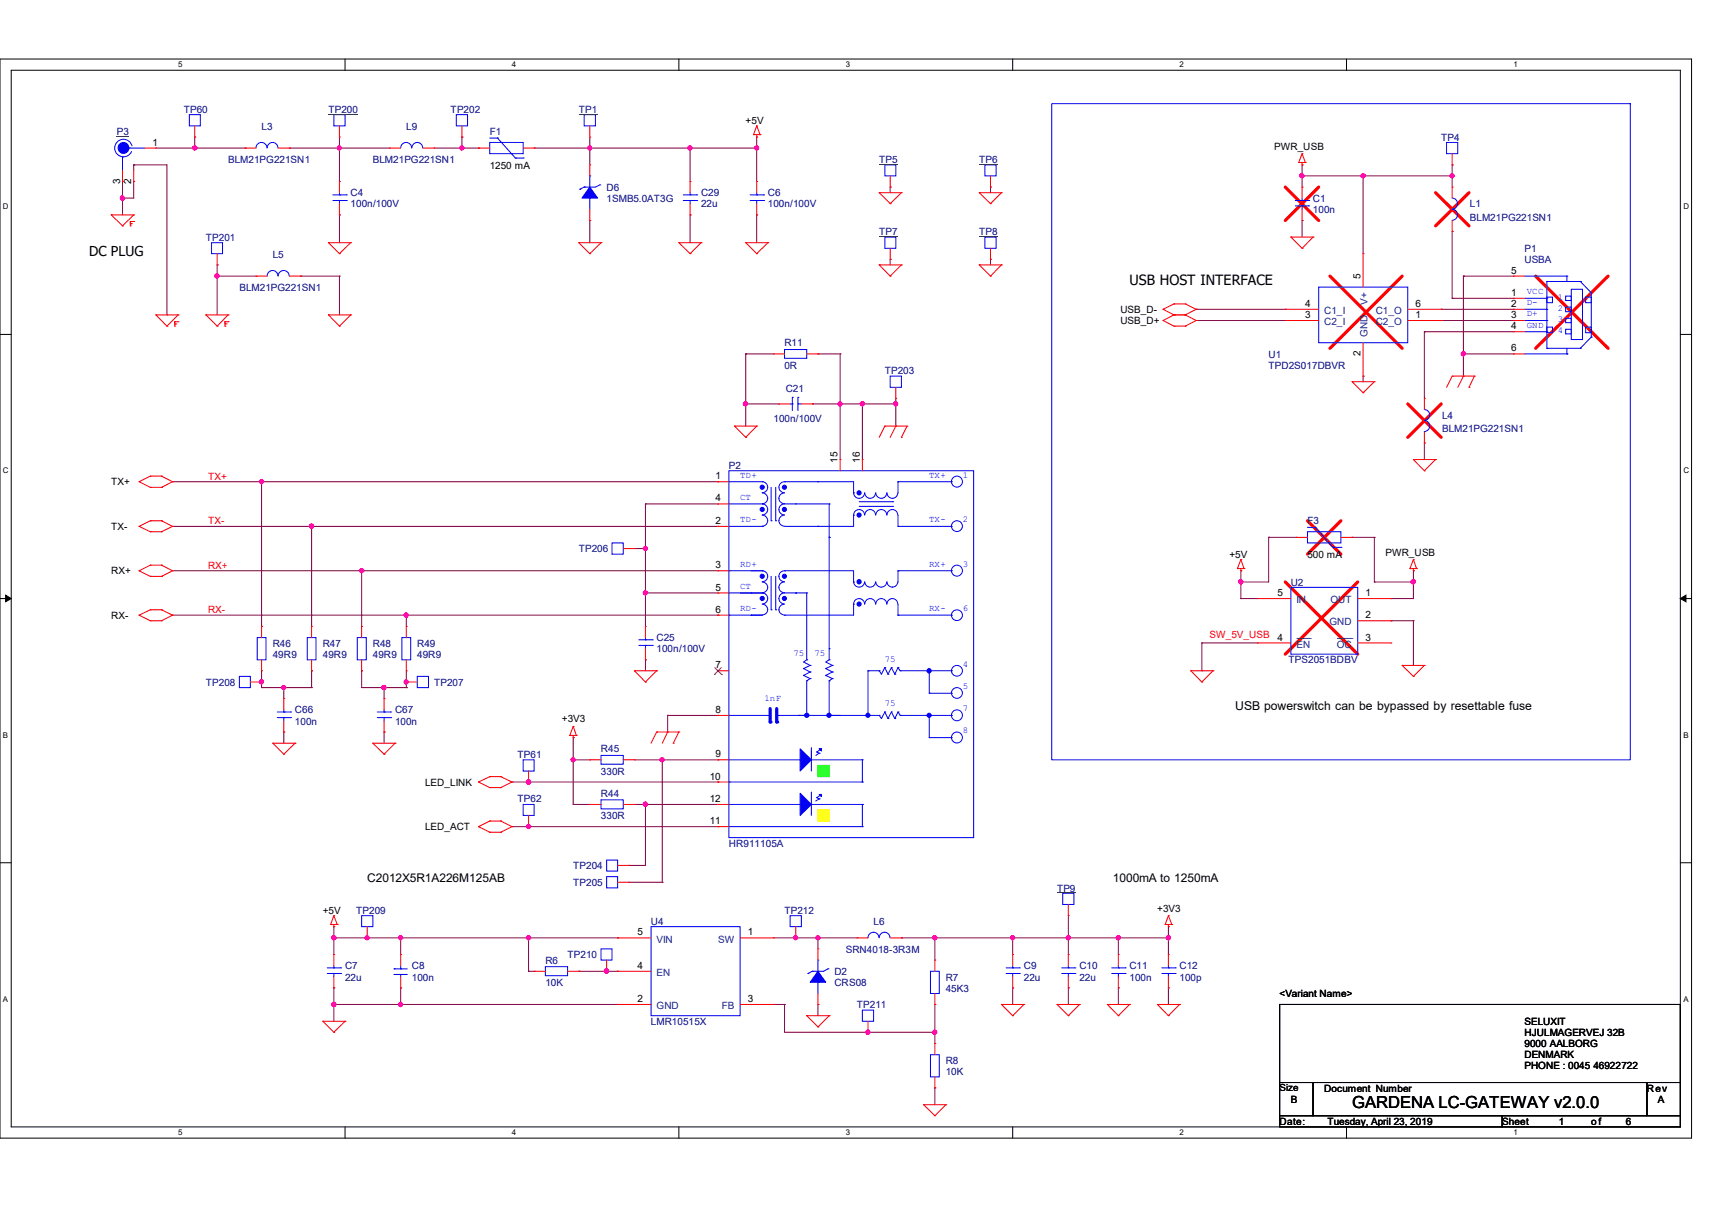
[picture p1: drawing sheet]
<svg xmlns="http://www.w3.org/2000/svg" width="297mm" height="210mm" viewBox="0 0 297 210" stroke-linecap="round" stroke-linejoin="round" font-family="sans-serif">
<path d="M0 10.2h293.5v187.3h-293.5zM1.9 12.2h289.6v183.4h-289.6z" fill="none" stroke="#000" stroke-width=".17"/>
<g fill="#fff">
<path d="M30.9 10.5h.8v1.5h-.8z"/>
<path d="M30.9 195.8h.8v1.5h-.8z"/>
</g>
<path d="M59.9 10.2v2M59.9 195.6v1.9" fill="none" stroke="#000" stroke-width=".17"/>
<g fill="#fff">
<path d="M88.8 10.5h.8v1.5h-.8z"/>
<path d="M88.8 195.8h.8v1.5h-.8z"/>
</g>
<path d="M117.8 10.2v2M117.8 195.6v1.9" fill="none" stroke="#000" stroke-width=".17"/>
<g fill="#fff">
<path d="M146.7 10.5h.8v1.5h-.8z"/>
<path d="M146.7 195.8h.8v1.5h-.8z"/>
</g>
<path d="M175.7 10.2v2M175.7 195.6v1.9" fill="none" stroke="#000" stroke-width=".17"/>
<g fill="#fff">
<path d="M204.6 10.5h.8v1.5h-.8z"/>
<path d="M204.6 195.8h.8v1.5h-.8z"/>
</g>
<path d="M233.6 10.2v2M233.6 195.6v1.9" fill="none" stroke="#000" stroke-width=".17"/>
<g fill="#fff">
<path d="M262.6 10.5h.7v1.5h-.7z"/>
<path d="M262.6 195.8h.7v1.5h-.7z"/>
<path d="M.5 35.1h1v1.5h-1z"/>
<path d="M292 35.1h1v1.5h-1z"/>
<path d="M.5 80.9h1v1.6h-1z"/>
<path d="M292 80.9h1v1.6h-1z"/>
</g>
<path d="M0 58h1.9M291.5 58h2" fill="none" stroke="#000" stroke-width=".17"/>
<g fill="#fff">
<path d="M.5 126.8h.9v1.5h-.9z"/>
<path d="M292 126.8h.9v1.5h-.9z"/>
</g>
<path d="M0 103.9h1.9M291.5 103.9h2" fill="none" stroke="#000" stroke-width=".17"/>
<path d="M1 103.3l.9 .6-.9 .5zM291.5 103.9l1-.6v1.1z" fill="#000" stroke="#000" stroke-width=".17"/>
<g fill="#fff">
<path d="M.5 172.6h.9v1.6h-.9z"/>
<path d="M292 172.6h.9v1.6h-.9z"/>
</g>
<path d="M0 149.7h1.9M291.5 149.7h2M222 174.3h69.5v13.6h-69.5zM222 187.9h5.8v5.7h-5.8zM222 193.6h38.6v2h-38.6zM227.8 187.9h57.9v5.7h-57.9zM260.6 193.6h30.9v2h-30.9zM285.7 187.9h5.8v5.7h-5.8z" fill="none" stroke="#000" stroke-width=".17"/>
<path d="M141.9 140.5h1.9v2h-1.9z" fill-rule="evenodd" fill="#ff0" stroke="#ff0" stroke-width=".17"/>
<path d="M141.9 132.8h1.9v2h-1.9z" fill-rule="evenodd" fill="#0f0" stroke="#0f0" stroke-width=".17"/>
<path d="M182.5 18h100.3v113.9h-100.3z" fill="none" stroke="#00f" stroke-width=".17" stroke-dasharray="5681883.7"/>
<g fill="none" stroke="#f00" stroke-width=".55">
<path d="M223 32.5l5.8 5.8M228.8 32.5l-5.8 5.8M249 33.4l5.8 5.8M254.8 33.4l-5.8 5.8M230.7 47.9l12.5 12.6M243.2 47.9l-12.5 12.6M266.4 47.9l12.6 12.6M279 47.9l-12.6 12.6M244.2 70.1l5.8 5.8M250 70.1l-5.8 5.8M226.8 90.4l5.8 5.8M232.6 90.4l-5.8 5.8"/>
<path d="M223 101l12.5 12.5M235.5 101l-12.5 12.5"/>
</g>
<g fill="none" stroke="#800040" stroke-width=".17">
<path d="M21.3 34.4h.1M21.3 31.5h.1M21.3 31.5v5.8M23.2 28.6h.1M23.2 31.5h.1M23.2 28.6h5.8v26.1M23.2 28.6v.9M23.2 31.5v2.9h-1.9M27.1 25.7h15.4M33.8 25.7h.1M33.8 23.8h.1M33.8 23.8v1.9"/>
<path d="M42.5 25.7h.1M50.2 25.7h.1M50.2 25.7h17.4M58.9 37.3h.1M58.9 25.7h.1M58.9 23.8v7.7M58.9 37.3v4.8M75.3 25.7h7.7M80.1 25.7h.1M80.1 23.8h.1M80.1 23.8v1.9M83 25.7h.1"/>
<path d="M92.7 25.7h.1M92.7 25.7h38.6M102.3 25.7h.1M102.3 38.3h.1M102.3 23.8v4.8M102.3 38.3v3.8M119.7 37.3h.1M119.7 25.7h.1M119.7 25.7v5.8M119.7 37.3v4.8M131.3 23.8h.1M131.3 37.3h.1"/>
<path d="M131.3 25.7h.1M131.3 23.8v7.7M131.3 37.3v4.8M154.4 32.5h.1M154.4 32.5v.9M171.8 32.5h.1M171.8 32.5v.9M225.9 30.5h.1M225.9 38.3h.1M225.9 28.6h.1M225.9 30.5h26M225.9 28.6v3.9"/>
<path d="M225.9 38.3v2.8M236.5 30.5h.1M236.5 30.5v13.5M251.9 28.6h.1M251.9 30.5h.1M251.9 28.6v3.9M29 54.7h.1M37.7 47.9h.1M37.7 46h.1M37.7 47.9h6.7M37.7 46v8.7M52.2 47.9h.1"/>
<path d="M52.2 47.9h6.7M58.9 47.9h.1M58.9 47.9v6.8M154.4 45h.1M154.4 45v1M171.8 45h.1M171.8 45v1M207.5 53.7h.1M207.5 55.6h.1M207.5 53.7h15.5M207.5 55.6h15.5M247.1 57.6h.1"/>
<path d="M247.1 57.6h15.5M247.1 57.6v11.5M250 53.7h.1M250 55.6h.1M250 53.7h12.6M250 55.6h12.6M251.9 40.2h.1M251.9 51.8h.1M251.9 40.2v11.6M251.9 51.8h10.7M253.9 47.9h.1M253.9 47.9h8.7"/>
<path d="M253.9 47.9v17.4M129.4 70.1h.1M129.4 61.4h.1M129.4 61.4h4.8M129.4 70.1h5.7M129.4 61.4v12.6M140.9 70.1h.1M140.9 70.1h14.5M141.9 61.4h.1M141.9 61.4h3.9M145.8 61.4h.1M145.8 70.1h.1"/>
<path d="M145.8 61.4v18.4M149.6 70.1h.1M149.6 70.1v9.7M155.4 70.1h.1M155.4 69.1v4.9M236.5 65.3h.1M236.5 65.3v1M247.1 76.9h.1M247.1 76.9v2.9M253.9 61.4h.1M253.9 61.4h8.7M29.9 99.1h94.6"/>
<path d="M29.9 91.4h94.6M29.9 83.6h94.6M45.4 83.6h.1M45.4 83.6v25.1M54.1 91.4h.1M54.1 91.4v17.3M62.7 99.1h.1M62.7 99.1v9.6M110.1 95.2h1.9M112 87.5h.1M112 95.2h.1M112 87.5h12.5"/>
<path d="M112 87.5v21.2M124.5 83.6h.1M124.5 91.4h.1M124.5 99.1h.1M215.3 99.1h.1M215.3 99.1v4.8M220.1 93.3h.1M220.1 93.3v7.7h-4.8M220.1 93.3h4.8M234.6 93.3h.1M234.6 93.3h3.8M238.4 93.3h.1"/>
<path d="M238.4 93.3v7.7M245.2 99.1h.1M245.2 99.1v4.8h-3.9M29.9 106.8h94.6M45.4 118.4h.1M45.4 108.7h.1M45.4 119.3h.1M45.4 116.4v2.9M45.4 119.3h8.7M49.2 119.3h.1M49.2 119.3v1.9M54.1 116.4h.1"/>
<path d="M54.1 119.3h.1M54.1 116.4v2.9M62.7 116.4h.1M62.7 116.4v2.9h7.8M66.6 119.3h.1M66.6 119.3v1.9M70.5 106.8h.1M70.5 118.4h.1M70.5 119.3h.1M70.5 106.8v1.9M70.5 116.4v2.9M112 114.5h.1"/>
<path d="M112 102.9h.1M112 114.5v1.9M112 102.9h12.5M124.5 106.8h.1M208.5 116.4h.1M208.5 111.6h.1M208.5 111.6v4.8M208.5 111.6h9.6M215.3 101h.1M215.3 103.9h.1M215.3 103.9h2.8M238.4 101h.1"/>
<path d="M238.4 101h6.8M241.3 107.7h.1M241.3 103.9h.1M241.3 107.7h3.9M245.2 107.7h.1M245.2 101h.1M245.2 107.7v7.8M49.2 127h.1M49.2 127v2M66.6 127h.1M66.6 127v2M88.8 135.7h35.7"/>
<path d="M91.7 135.7h.1M99.4 128h.1M99.4 139.6h.1M99.4 131.9h.1M99.4 128v11.6M99.4 139.6h2.9M99.4 131.9h2.9M110.1 139.6h14.4M110.1 131.9h14.4M112 139.6h.1M112 139.6v10.6h-2.9M114.9 131.9h.1"/>
<path d="M114.9 131.9v21.2M115.8 124.2h.1M115.8 124.2h8.7M115.8 124.2v2.8M124.5 135.7h.1M124.5 131.9h.1M88.8 143.5h35.7M91.7 143.5h.1M109.1 150.2h.1M109.1 153.1h5.8M114.9 153.1h.1M124.5 143.5h.1"/>
<path d="M185.3 158.9v6.8M57.9 174.3h.1M57.9 171.4h.1M57.9 162.8h.1M57.9 160.8h.1M57.9 174.3h49.2M57.9 160.8v4.9M57.9 171.4v5.8M57.9 162.8h49.2M63.7 162.8h.1M69.5 174.3h.1M69.5 162.8h.1"/>
<path d="M69.5 171.4h.1M69.5 162.8v2.9M69.5 171.4v2.9M91.7 168.6h.1M91.7 162.8h.1M91.7 168.6h1M91.7 162.8v5.8M100.4 168.6h.1M100.4 168.6h6.7M107.1 162.8h.1M107.1 168.6h.1M134.2 174.3h.1"/>
<path d="M134.2 174.3h1.9M134.2 162.8h14.5M136.1 174.3h.1M136.1 174.3v4.9h26.1M138 162.8h.1M141.9 162.8h.1M141.9 174.3h.1M141.9 162.8v1.9M141.9 174.3v2M150.6 179.2h.1M156.4 162.8h.1M156.4 162.8h46.3"/>
<path d="M162.2 162.8h.1M162.2 179.2h.1M162.2 174.3h.1M162.2 162.8v3.8M162.2 174.3v6.8M175.7 162.8h.1M175.7 171.4h.1M175.7 162.8v2.9M175.7 171.4v2.9M185.3 162.8h.1M185.3 171.4h.1M185.3 171.4v2.9"/>
<path d="M194 162.8h.1M194 171.4h.1M194 162.8v2.9M194 171.4v2.9M202.7 162.8h.1M202.7 171.4h.1M202.7 160.8h.1M202.7 160.8v4.9M202.7 171.4v2.9M162.2 188.8h.1M162.2 188.8v2.9"/>
</g>
<g fill="#f0f" stroke="#f0f" stroke-width=".17">
<circle cx="251.9" cy="30.5" r=".36"/>
<circle cx="253.9" cy="61.4" r=".36"/>
<circle cx="225.9" cy="30.5" r=".37"/>
<circle cx="245.2" cy="101" r=".38"/>
<circle cx="69.5" cy="174.3" r=".37"/>
<circle cx="57.9" cy="174.3" r=".38"/>
<circle cx="57.9" cy="162.8" r=".37"/>
<circle cx="63.7" cy="162.8" r=".36"/>
<circle cx="91.7" cy="162.8" r=".37"/>
<circle cx="69.5" cy="162.8" r=".36"/>
<circle cx="185.3" cy="162.8" r=".36"/>
<circle cx="175.7" cy="162.8" r=".36"/>
<circle cx="141.9" cy="162.8" r=".36"/>
<circle cx="150.5" cy="179.2" r=".37"/>
<circle cx="162.1" cy="179.2" r=".37"/>
<circle cx="162.2" cy="162.8" r=".36"/>
<circle cx="202.7" cy="162.8" r=".37"/>
<circle cx="215.2" cy="101" r=".37"/>
<circle cx="194" cy="162.8" r=".36"/>
<circle cx="131.3" cy="25.7" r=".36"/>
<circle cx="119.7" cy="25.7" r=".37"/>
<circle cx="102.3" cy="25.7" r=".36"/>
<circle cx="112" cy="102.9" r=".36"/>
<circle cx="149.6" cy="70.1" r=".37"/>
<circle cx="145.7" cy="70.1" r=".36"/>
<circle cx="129.3" cy="70.1" r=".37"/>
<circle cx="99.4" cy="131.8" r=".36"/>
<circle cx="111.9" cy="139.6" r=".37"/>
<circle cx="236.5" cy="30.5" r=".37"/>
<circle cx="49.2" cy="119.3" r=".36"/>
<circle cx="45.4" cy="83.6" r=".36"/>
<circle cx="54" cy="91.3" r=".37"/>
<circle cx="62.7" cy="99" r=".37"/>
<circle cx="70.5" cy="106.8" r=".37"/>
<circle cx="66.6" cy="119.3" r=".37"/>
<circle cx="21.2" cy="34.4" r=".37"/>
<circle cx="33.8" cy="25.7" r=".37"/>
<circle cx="91.7" cy="135.7" r=".38"/>
<circle cx="91.7" cy="143.4" r=".37"/>
<circle cx="58.9" cy="25.7" r=".36"/>
<circle cx="37.6" cy="47.9" r=".38"/>
<circle cx="80.1" cy="25.7" r=".36"/>
<circle cx="155.4" cy="70.1" r=".36"/>
<circle cx="114.9" cy="131.8" r=".37"/>
<circle cx="112" cy="95.2" r=".36"/>
<circle cx="70.5" cy="118.3" r=".36"/>
<circle cx="45.4" cy="118.3" r=".36"/>
<circle cx="105.2" cy="168.5" r=".38"/>
<circle cx="138" cy="162.8" r=".36"/>
</g>
<g fill="none" stroke="#f00" stroke-width=".17">
<path d="M19.3 37.3h.1M19.3 37.3h3.9M19.3 37.3l2 1.9M21.3 39.2h.1M22.6 38.4h.1M22.6 39.2h.1M22.6 38.8h.1M22.6 38.4h.6M22.6 38.4v.8M22.6 38.8h.4M23.2 37.3h.1M23.2 38.4h.1"/>
<path d="M23.2 37.3l-1.9 1.9M33.8 23.8h.1M33.8 21.8v2M130.7 23.4h.1M130.7 23.4h1.2M131.3 23.8h.1M131.3 21.8h.1M131.3 23.4v.4M131.3 21.8l-.6 1.6M131.3 21.8l.6 1.6M131.9 23.4h.1M152.5 33.4h.1"/>
<path d="M152.5 33.4h3.9M152.5 33.4l1.9 1.9M154.4 35.3h.1M156.4 33.4h.1M156.4 33.4l-2 1.9M169.9 33.4h.1M169.9 33.4h3.8M169.9 33.4l1.9 1.9M171.8 35.3h.1M173.7 33.4h.1M173.7 33.4l-1.9 1.9M225.3 28.2h.1"/>
<path d="M225.3 28.2h1.1M225.9 28.6h.1M225.9 26.7h.1M225.9 32.5h.1M225.9 38.3h.1M225.9 28.2v.4M225.9 32.5v1.9M225.9 36.3v2M225.9 26.7l-.6 1.5M225.9 26.7l.5 1.5M226.4 28.2h.1M251.9 32.5h.1"/>
<path d="M251.9 32.5v1.9M251.9 38.3v1.9M27.1 54.7h.1M27.1 54.7h3.8M27.1 54.7l1.9 1.9M29 56.6h.1M30.3 55.8h.1M30.3 56.6h.1M30.3 56.2h.1M30.3 55.8h.6M30.3 55.8v.8M30.3 56.2h.4"/>
<path d="M30.9 54.7h.1M30.9 55.8h.1M30.9 54.7l-1.9 1.9M35.7 54.7h.1M35.7 54.7h3.9M35.7 54.7l2 1.9M37.7 56.6h.1M39 55.8h.1M39 56.6h.1M39 56.2h.1M39 55.8h.6M39 56.2h.4"/>
<path d="M39 55.8v.8M39.6 54.7h.1M39.6 55.8h.1M39.6 54.7l-1.9 1.9M57 42.1h.1M57 54.7h.1M57 54.7h3.8M57 42.1h3.8M57 42.1l1.9 1.9M57 54.7l1.9 1.9M58.9 44h.1M58.9 56.6h.1"/>
<path d="M60.8 42.1h.1M60.8 54.7h.1M60.8 42.1l-1.9 1.9M60.8 54.7l-1.9 1.9M100.4 42.1h.1M100.4 42.1h3.9M100.4 42.1l1.9 1.9M102.3 44h.1M104.3 42.1h.1M104.3 42.1l-2 1.9M117.8 42.1h.1M117.8 42.1h3.8"/>
<path d="M117.8 42.1l1.9 1.9M119.7 44h.1M121.6 42.1h.1M121.6 42.1l-1.9 1.9M129.4 42.1h.1M129.4 42.1h3.8M129.4 42.1l1.9 1.9M131.3 44h.1M133.2 42.1h.1M133.2 42.1l-1.9 1.9M152.5 46h.1M152.5 46h3.9"/>
<path d="M152.5 46l1.9 1.9M154.4 47.9h.1M156.4 46h.1M156.4 46l-2 1.9M169.9 46h.1M169.9 46h3.8M169.9 46l1.9 1.9M171.8 47.9h.1M173.7 46h.1M173.7 46l-1.9 1.9M201.8 53.7h.1M201.8 55.6h.1"/>
<path d="M201.8 53.7l1.9 1M201.8 55.6l1.9 1M203.7 52.7h.1M203.7 54.7h.1M203.7 56.6h.1M203.7 52.7l-1.9 1M203.7 52.7h1.9M203.7 54.7h1.9M203.7 54.7l-1.9 .9M203.7 56.6h1.9M205.6 52.7h.1M205.6 54.7h.1"/>
<path d="M205.6 56.6h.1M205.6 52.7l1.9 1M205.6 54.7l1.9 .9M207.5 53.7h.1M207.5 55.6h.1M207.5 53.7l-1.9 1M207.5 55.6l-1.9 1M223.9 41.1h.1M223.9 41.1h3.9M223.9 41.1l2 2M225.9 43.1h.1M227.8 41.1h.1"/>
<path d="M227.8 41.1l-1.9 2M251.9 40.2h.1M127.4 74h.1M127.4 74h3.9M127.4 74l2 1.9M129.4 75.9h.1M131.3 74h.1M131.3 74l-1.9 1.9M153.5 74h.1M153.5 74l-1 1.9M153.5 74h3.9M155.4 74h.1"/>
<path d="M155.4 74l-1 1.9M156.4 75.9h.1M157.4 74h.1M157.4 74l-1 1.9M234.6 66.3h.1M234.6 66.3h3.8M234.6 66.3l1.9 1.9M236.5 68.2h.1M238.4 66.3h.1M238.4 66.3l-1.9 1.9M245.2 79.8h.1M245.2 79.8h3.8"/>
<path d="M245.2 79.8l1.9 1.9M249 79.8h.1M249 79.8l-1.9 1.9M251.9 65.3h.1M251.9 65.3l-.9 1.9M251.9 65.3h3.9M253.9 65.3h.1M253.9 65.3l-1 1.9M254.8 67.2h.1M255.8 65.3h.1M255.8 65.3l-1 1.9M24.1 91.4h.1"/>
<path d="M24.1 83.6h.1M24.1 99.1h.1M24.1 91.4l2 .9M24.1 83.6l2 1M24.1 99.1l2 .9M26.1 90.4h.1M26.1 92.3h.1M26.1 82.6h.1M26.1 84.6h.1M26.1 98.1h.1M26.1 90.4l-2 1M26.1 90.4h1.9"/>
<path d="M26.1 92.3h1.9M26.1 82.6l-2 1M26.1 82.6h1.9M26.1 84.6h1.9M26.1 98.1l-2 1M26.1 98.1h1.9M28 90.4h.1M28 92.3h.1M28 82.6h.1M28 84.6h.1M28 98.1h.1M28 90.4l1.9 1"/>
<path d="M28 82.6l1.9 1M28 98.1l1.9 1M29.9 91.4h.1M29.9 83.6h.1M29.9 99.1h.1M29.9 91.4l-1.9 .9M29.9 83.6l-1.9 1M29.9 99.1l-1.9 .9M214.7 98.7h.1M214.7 98.7h1.1M215.3 99.1h.1M215.3 97.1h.1"/>
<path d="M215.3 98.7v.4M215.3 97.1l-.6 1.6M215.3 97.1l.5 1.6M215.8 98.7h.1M244.6 98.7h.1M244.6 98.7h1.1M245.2 99.1h.1M245.2 97.1h.1M245.2 98.7v.4M245.2 97.1l-.6 1.6M245.2 97.1l.5 1.6M245.7 98.7h.1"/>
<path d="M247.1 81.7h.1M24.1 106.8h.1M24.1 106.8l2 .9M26.1 105.8h.1M26.1 107.7h.1M26.1 100h.1M26.1 105.8l-2 1M26.1 105.8h1.9M26.1 107.7h1.9M26.1 100h1.9M28 105.8h.1M28 107.7h.1"/>
<path d="M28 100h.1M28 105.8l1.9 1M29.9 106.8h.1M29.9 106.8l-1.9 .9M45.4 116.4h.1M45.4 108.7h.1M45.4 108.7v2M45.4 114.5v1.9M110.1 116.4h.1M110.1 116.4h3.8M110.1 116.4l1.9 2M112 118.4h.1"/>
<path d="M113.9 116.4h.1M113.9 116.4l-1.9 2M206.6 116.4h.1M206.6 116.4h3.8M206.6 116.4l1.9 2M208.5 118.4h.1M210.4 116.4h.1M210.4 116.4l-1.9 2M243.2 115.5h.1M243.2 115.5h3.9M243.2 115.5l2 1.9M245.2 117.4h.1"/>
<path d="M247.1 115.5h.1M247.1 115.5l-1.9 1.9M47.3 129h.1M47.3 129h3.9M47.3 129l1.9 1.9M49.2 130.9h.1M51.2 129h.1M51.2 129l-2 1.9M64.7 129h.1M64.7 129h3.8M64.7 129l1.9 1.9M66.6 130.9h.1"/>
<path d="M68.5 129h.1M68.5 129l-1.9 1.9M83 135.7h.1M83 135.7l2 1M85 134.8h.1M85 136.7h.1M85 134.8l-2 .9M85 134.8h1.9M85 136.7h1.9M86.9 134.8h.1M86.9 136.7h.1M86.9 134.8l1.9 .9"/>
<path d="M88.8 135.7h.1M88.8 135.7l-1.9 1M91.7 135.7h.1M91.7 133.8v1.9M98.8 127.6h.1M98.8 127.6h1.2M99.4 128h.1M99.4 126.1h.1M99.4 127.6v.4M99.4 126.1l-.6 1.5M99.4 126.1l.6 1.5M100 127.6h.1"/>
<path d="M113.9 127h.1M113.9 127l-1 2M113.9 127h3.9M115.8 127h.1M115.8 127l-.9 2M116.8 129h.1M117.8 127h.1M117.8 127l-1 2M57.9 158.9h.1M57.9 158.9l-.5 1.5M57.9 158.9l.6 1.5M83 143.5h.1"/>
<path d="M83 143.5l2 .9M85 142.5h.1M85 144.4h.1M85 142.5l-2 1M85 142.5h1.9M85 144.4h1.9M86.9 142.5h.1M86.9 144.4h.1M86.9 142.5l1.9 1M88.8 143.5h.1M88.8 143.5l-1.9 .9M107.1 150.2h2"/>
<path d="M107.1 153.1h2M109.1 150.2h.1M109.1 153.1h.1M185.3 158.9h.1M185.3 157v1.9M202.7 158.9h.1M202.7 158.9l-.6 1.5M202.7 158.9l.6 1.5M56 177.2h.1M56 177.2h3.9M56 177.2l1.9 2M57.4 160.4h.1"/>
<path d="M57.4 160.4h1.1M57.9 179.2h.1M57.9 160.8h.1M57.9 160.4v.4M58.5 160.4h.1M59.9 177.2h.1M59.9 177.2l-2 2M140 176.3h.1M140 176.3h3.8M140 176.3l1.9 1.9M141.9 178.2h.1M143.8 176.3h.1"/>
<path d="M143.8 176.3l-1.9 1.9M173.7 174.3h.1M173.7 174.3h3.9M173.7 174.3l2 2M175.7 176.3h.1M177.6 174.3h.1M177.6 174.3l-1.9 2M183.4 174.3h.1M183.4 174.3h3.9M183.4 174.3l1.9 2M185.3 176.3h.1M185.3 165.7h.1"/>
<path d="M185.3 171.4h.1M185.3 165.7v1.9M185.3 169.5v1.9M187.3 174.3h.1M187.3 174.3l-2 2M192.1 174.3h.1M192.1 174.3h3.9M192.1 174.3l1.9 2M194 176.3h.1M196 174.3h.1M196 174.3l-2 2M200.8 174.3h.1"/>
<path d="M200.8 174.3h3.8M200.8 174.3l1.9 2M202.1 160.4h.1M202.1 160.4h1.2M202.7 160.8h.1M202.7 176.3h.1M202.7 160.4v.4M203.3 160.4h.1M204.6 174.3h.1M204.6 174.3l-1.9 2M160.2 191.7h.1M160.2 191.7h3.9"/>
<path d="M160.2 191.7l2 1.9M162.2 193.6h.1M162.2 188.8h.1M162.2 181.1h.1M162.2 181.1v1.9M162.2 186.9v1.9M164.1 191.7h.1M164.1 191.7l-1.9 1.9"/>
</g>
<g fill="none" stroke="#00f" stroke-width=".17">
<path d="M32.9 19.9h1.9v1.9h-1.9zM224.7 34.8h2.3M224.7 35.7h2.3M225.9 34.8h.1M225.9 35.7h.1M225.9 34.4v.4M225.9 35.7v.6M227 34.8h.1M227 35.7h.1M251.9 34.4a.95 .95 0 0 1 1 .9 .95 .95 0 0 1-1 1 .97 .97 0 0 1 1 1 .97 .97 0 0 1-1 .9M126.4 99.1h.1M126.4 83.6h5.8"/>
<path d="M126.4 87.5h5.8M126.4 91.4h5.8M126.4 99.1h5.8M132.2 83.6a.95 .95 0 0 1 1 1 .95 .95 0 0 1-1 .9M132.2 85.6a.93 .93 0 0 1 1 .9 .93 .93 0 0 1-1 .9M132.2 87.5a.95 .95 0 0 1 1 .9 .95 .95 0 0 1-1 1M132.2 89.4a.95 .95 0 0 1 1 1 .95 .95 0 0 1-1 .9M132.2 83.6h.1M132.2 87.5h.1M132.2 91.4h.1M133.8 90.4h.1M133.8 84.6v5.8"/>
<path d="M134.6 90.4h.1M134.6 84.6v5.8M136.1 83.6a.95 .95 0 0 0-1 1 .95 .95 0 0 0 1 .9M136.1 85.6a.93 .93 0 0 0-1 .9 .93 .93 0 0 0 1 .9M136.1 89.4a.95 .95 0 0 0-1 1 .95 .95 0 0 0 1 .9M136.1 83.6h.1M136.1 83.6h12v2M138 87.5h-1.9a.95 .95 0 0 0-1 .9 .95 .95 0 0 0 1 1M138 87.5h.1M141.9 91.4h.1M141.9 83.6h.1M148.1 85.5a.95 .95 0 0 0 .9 1 .95 .95 0 0 0 1-1"/>
<path d="M148.1 89.4a.95 .95 0 0 1 .9-1 .95 .95 0 0 1 1 1M148.1 85.6h.1M148.1 89.4h.1M148.1 89.4v2h-12M149.1 87.1h5.8M149.1 87.9h5.8M150 85.5a.93 .93 0 0 0 1 1 .93 .93 0 0 0 .9-1M150 89.4a.93 .93 0 0 1 1-1 .93 .93 0 0 1 .9 1M151.9 85.5a.95 .95 0 0 0 1 1 .95 .95 0 0 0 .9-1M151.9 89.4a.95 .95 0 0 1 1-1 .95 .95 0 0 1 .9 1M153.9 85.5a.93 .93 0 0 0 .9 1 .93 .93 0 0 0 .9-1M153.9 89.4a.93 .93 0 0 1 .9-1 .93 .93 0 0 1 .9 1"/>
<path d="M154.9 87.1h.1M154.9 87.9h.1M155.8 83.6h.1M155.8 91.4h.1M155.8 83.6h9.3M155.8 91.4h9.3M155.8 83.6v2M155.8 89.4v2M165.1 83.6h.1M165.1 91.4h.1M44.6 110.7h1.5v3.8h-1.5zM126.4 106.8h.1"/>
<path d="M126.4 106.8h5.8M139.4 116h.1M139.4 117.2h.1M139.4 117.2l1.1 .6M139.4 116l1.1 .6M140 114.5h.1M140 118.2h.1M140 114.5l-.6 .4 1.1 .6M140 118.2v6.1M140.5 115.5h.1M140.5 117.8h.1M140.5 116.6h.1"/>
<path d="M140.5 115.5l-1.1 .5M140.5 116.6l-1.1 .6M140.5 117.8l-.5 .4M143.3 116h.1M143.3 117.2h.1M143.3 117.2l1.1 .6M143.3 116l1.1 .6M143.8 114.5h.1M143.8 118.2h.1M143.8 114.5l-.5 .4 1.1 .6M143.8 118.2v6.1M144.4 115.5h.1"/>
<path d="M144.4 117.8h.1M144.4 116.6h.1M144.4 115.5l-1.1 .5M144.4 116.6l-1.1 .6M144.4 117.8l-.6 .4M150.6 116.4h.1M150.6 116.4h1.9M150.6 116.4v7.8M152.5 116.4h.1M153.5 115.9h.1M153.5 115.9l-.6 1.1-.4-.6M153.5 115.9l.6 1.1"/>
<path d="M154.1 117h.1M154.6 115.9h.1M154.6 115.9l-.5 1.1M154.6 115.9l.6 1.1M155.2 117h.1M155.8 115.9h.1M155.8 115.9l-.6 1.1M155.8 115.9l.4 .5M156.2 116.4h.1M156.2 116.4h8.9M161.2 116.4v3.9M165.1 116.4h.1"/>
<path d="M90.8 131.9h1.9v1.9h-1.9zM140 124.3h.1M143.8 124.2h.1M143.8 124.3h.1M143.8 124.2h8.7M150.6 124.2h.1M152.5 124.2h.1M153.5 123.6h.1M153.5 123.6l.6 1.1M153.5 123.6l-.6 1.1-.4-.5M154.1 124.7h.1M154.6 123.6h.1"/>
<path d="M154.6 123.6l-.5 1.1M154.6 123.6l.6 1.1M155.2 124.7h.1M155.8 123.6h.1M155.8 123.6l.4 .6M155.8 123.6l-.6 1.1M156.2 124.2h.1M156.2 124.2h8.9M161.2 120.3h.1M161.2 128h.1M161.2 120.3h3.9M161.2 128h3.9"/>
<path d="M161.2 124.2v3.8M165.1 120.3h.1M165.1 128h.1M165.1 124.2h.1M105.2 149.3h1.9v1.9h-1.9zM105.2 152.1h1.9v2h-1.9zM184.4 155h1.9v2h-1.9zM184.2 168h2.3M184.2 169h2.3M185.3 168h.1M185.3 169h.1M185.3 167.6v.4"/>
<path d="M185.3 169v.5M186.5 168h.1M186.5 169h.1M161.4 183h1.5v3.9h-1.5z"/>
<circle cx="166" cy="83.6" r=".95"/>
<circle cx="166" cy="99" r=".95"/>
<circle cx="166" cy="91.3" r=".94"/>
<circle cx="166" cy="106.8" r=".94"/>
<circle cx="166" cy="116.4" r=".94"/>
<circle cx="166" cy="128" r=".95"/>
<circle cx="166" cy="124.1" r=".95"/>
<circle cx="166" cy="120.3" r=".94"/>
</g>
<path d="M183.4 155h3.2" fill="none" stroke="#000080" stroke-width=".17"/>
<g fill="#00f" stroke="#00f" stroke-width=".17">
<circle cx="161.2" cy="116.4" r=".37"/>
<circle cx="161.2" cy="124.1" r=".36"/>
<circle cx="150.6" cy="124.1" r=".36"/>
<circle cx="149" cy="85.5" r=".36"/>
<circle cx="149" cy="89.4" r=".36"/>
<circle cx="136.1" cy="84.6" r=".36"/>
<circle cx="136.1" cy="88.4" r=".36"/>
<circle cx="132.2" cy="84.6" r=".36"/>
<circle cx="132.2" cy="88.4" r=".36"/>
</g>
<path d="M134.7 123v2.3" fill="none" stroke="#00f" stroke-width=".55"/>
<circle cx="134.7" cy="125.3" r=".28" fill="#00f"/>
<path d="M133.6 123v2.3" fill="none" stroke="#00f" stroke-width=".55"/>
<circle cx="133.6" cy="125.3" r=".28" fill="#00f"/>
<g fill="none" stroke="#00f" stroke-width=".17">
<path d="M57.9 19.9h2v1.9h-2zM79.2 19.9h1.9v1.9h-1.9zM101.3 19.9h2v1.9h-2zM21.3 27.3h.1M21.3 27.3v2.2M22.4 25.7h.1M22.4 25.7h2.7M22.9 25.3a1.52 1.52 0 0 0-2.3-.9 1.52 1.52 0 0 0-.2 2.5 1.52 1.52 0 0 0 2.4-.6M44.4 25.7a.95 .95 0 0 1 1-1 .95 .95 0 0 1 .9 1M46.4 25.7a.93 .93 0 0 1 .9-1 .93 .93 0 0 1 .9 1M57.7 33.8h2.4M57.7 34.8h2.4"/>
<path d="M58.9 33.8h.1M58.9 34.8h.1M58.9 33.4v.4M58.9 34.8v.5M60.1 33.8h.1M60.1 34.8h.1M69.5 25.7a.95 .95 0 0 1 1-1 .95 .95 0 0 1 .9 1M71.5 25.7a.93 .93 0 0 1 .9-1 .93 .93 0 0 1 .9 1M85 24.7h5.8v2h-5.8zM85 24h1.3M86.3 24h.1M86.3 24l3.1 3.4"/>
<path d="M89.4 27.4h.1M89.4 27.4h1.4M90.8 27.4h.1M100.6 32.9h.1M101.3 32.5h.1M101.3 32.5l-.7 .4M102.3 34.4h.1M102.3 30.5h.1M102.3 30.5v2M102.3 34.4v1.9M104.1 32.1h.1M104.1 32.1l-.8 .4h-2"/>
<path d="M118.5 33.8h2.4M118.5 34.8h2.4M119.7 33.8h.1M119.7 34.8h.1M119.7 33.4v.4M119.7 34.8v.5M120.9 33.8h.1M120.9 34.8h.1M130.1 33.8h2.4M130.1 34.8h2.4M131.3 33.8h.1M131.3 34.8h.1"/>
<path d="M131.3 33.4v.4M131.3 34.8v.5M132.5 33.8h.1M132.5 34.8h.1M153.5 28.6h1.9v1.9h-1.9zM170.9 28.6h1.9v1.9h-1.9zM251 24.7h1.9v2h-1.9zM36.7 42.1h1.9v1.9h-1.9zM46.4 47.9a.93 .93 0 0 1 .9-1 .93 .93 0 0 1 .9 1M48.3 47.9a.95 .95 0 0 1 .9-1 .95 .95 0 0 1 1 1M153.5 41.1h1.9v2h-1.9zM170.9 41.1h1.9v2h-1.9z"/>
<path d="M228.8 49.8h15.4v9.7h-15.4zM264.5 47.9h7.3M264.5 51.8h3.9M264.5 53.7h3.9M264.5 55.6h3.9M264.5 57.6h3.9M268.4 51.6h.9v.9h-.9zM268.4 56.8h.9v.9h-.9zM268.4 48.9h.1M268.4 51.8h.1M268.4 53.7h.1M268.4 55.6h.1"/>
<path d="M268.4 57.6h.1M268.4 48.9v11.6M268.4 48.9h5.8M271.6 53.3h1v.8h-1zM271.6 55.2h1v.8h-1zM271.6 51.4h1v.8h-1zM271.6 57.1h1v.9h-1zM271.8 47.9h.1M271.8 48.9h.1M271.8 47.9v1M272.6 50.2h1.9v8.7h-1.9zM274.2 48.9h.1"/>
<path d="M274.2 48.9l1.9 1.9v7.7M275.1 51.6h1v.9h-1zM275.1 56.8h1v.9h-1zM276.1 58.5h.1M276.1 58.5l-1.9 2M136.1 60.7h3.9v1.5h-3.9zM137.1 70.1h.4M137.5 70.1h.1M137.5 69h.1M137.5 69v2.2M138.4 70.1h.1M138.4 69h.1"/>
<path d="M138.4 70.1h.6M138.4 69v2.2M154.4 65.3h2v1.9h-2zM247.1 71.1a.93 .93 0 0 1 .9 .9 .93 .93 0 0 1-.9 .9M247.1 73a.95 .95 0 0 1 .9 .9 .95 .95 0 0 1-.9 1M264.5 61.4h7.3M268.4 60.5h.1M268.4 60.5h5.8M271.8 61.4h.1M271.8 60.5v.9M274.2 60.5h.1M106.2 94.2h1.9v2h-1.9z"/>
<path d="M126.4 81.7h42.5v63.7h-42.5zM130.3 99.1h1.9M132.2 99.1a.95 .95 0 0 1 1 .9 .95 .95 0 0 1-1 1M132.2 99.1h.1M136.1 99.1a.95 .95 0 0 0-1 .9 .95 .95 0 0 0 1 1M136.1 99.1h.1M136.1 99.1h12v1.9M138 87.5h5.8M143.8 93.3h.1M143.8 87.5h.1M143.8 87.5v27M155.8 99.1h.1"/>
<path d="M155.8 99.1h9.3M155.8 99.1v1.9M165.1 99.1h.1M226.8 92.3h5.8v1.9h-5.8zM226.8 91.5h1.4M228.2 91.5h.1M228.2 91.5l3.1 3.5M231.3 95h.1M231.3 95h1.3M232.6 95h.1M41.5 117.4h1.9v1.9h-1.9zM53.3 110.7h1.5v3.8h-1.5z"/>
<path d="M62 110.7h1.5v3.8h-1.5zM69.7 110.7h1.5v3.8h-1.5zM72.4 117.4h1.9v1.9h-1.9zM110.8 111h2.4M110.8 112h2.4M112 111h.1M112 112h.1M112 110.7v.3M112 112v.6M113.2 111h.1M113.2 112h.1M126.4 102.9h5.8"/>
<path d="M130.3 106.8h.1M130.3 102.9h.1M130.3 106.8h1.9M132.2 102.9a.95 .95 0 0 1 1 1 .95 .95 0 0 1-1 .9M132.2 101a.93 .93 0 0 1 1 .9 .93 .93 0 0 1-1 1M132.2 104.9a.93 .93 0 0 1 1 .9 .93 .93 0 0 1-1 .9M132.2 102.9h.1M133.8 105.8h.1M133.8 100v5.8M134.6 105.8h.1M134.6 100v5.8M136.1 101a.93 .93 0 0 0-1 .9 .93 .93 0 0 0 1 1"/>
<path d="M136.1 104.9a.93 .93 0 0 0-1 .9 .93 .93 0 0 0 1 .9M136.1 106.8h.1M138 102.9h.1M140 102.9h-3.9a.95 .95 0 0 0-1 1 .95 .95 0 0 0 1 .9M140 102.9h.1M140 102.9v11.6M143.8 112.6h.1M148.1 101a.95 .95 0 0 0 .9 .9 .95 .95 0 0 0 1-.9M148.1 101h.1M148.1 104.8a.95 .95 0 0 1 .9-.9 .95 .95 0 0 1 1 .9M148.1 104.9h.1M148.1 104.9v1.9h-12"/>
<path d="M150 101a.93 .93 0 0 0 1 .9 .93 .93 0 0 0 .9-.9M150 104.8a.93 .93 0 0 1 1-.9 .93 .93 0 0 1 .9 .9M151.9 101a.95 .95 0 0 0 1 .9 .95 .95 0 0 0 .9-.9M151.9 104.8a.95 .95 0 0 1 1-.9 .95 .95 0 0 1 .9 .9M153.9 101a.93 .93 0 0 0 .9 .9 .93 .93 0 0 0 .9-.9M153.9 104.8a.93 .93 0 0 1 .9-.9 .93 .93 0 0 1 .9 .9M155.8 106.8h.1M155.8 106.8h9.3M155.8 104.9v1.9M165.1 106.8h.1M223.9 101.9h11.6v11.6h-11.6zM48.1 123.6h2.3"/>
<path d="M48.1 124.5h2.3M49.2 123.6h.1M49.2 124.5h.1M49.2 123.2v.4M49.2 124.5v.6M50.4 123.6h.1M50.4 124.5h.1M65.4 123.6h2.4M65.4 124.5h2.4M66.6 123.6h.1M66.6 124.5h.1M66.6 123.2v.4"/>
<path d="M66.6 124.5v.6M67.8 123.6h.1M67.8 124.5h.1M90.8 139.6h1.9v1.9h-1.9zM104.3 138.8h3.8v1.6h-3.8zM104.3 131.1h3.8v1.5h-3.8zM126.4 124.2h.1M126.4 135.7h.1M126.4 124.2h7.2M126.4 131.9h23.2M126.4 135.7h23.2M126.4 139.6h23.2"/>
<path d="M135 124.2h.1M135 124.2h10.8M138.6 124.2h.1M140.8 130.3v1.6M140.8 137.5v4M140.8 129.8v4M141.7 130.5h.1M141.7 138.4h.1M141.7 130.5l.4 .2M141.7 138.4l.4 .2M142.1 130.7h.1M142.1 130h.4h-.2"/>
<path d="M142.1 138.6h.1M142.1 130.7l-.6 .4M142.1 138.6l-.6 .4M142.3 130.1h.1M142.3 138h.1M142.3 130.1l-.6 .4M142.3 138l-.6 .4M149.6 131.9h.1M149.6 135.7h.1M149.6 139.6h.1M149.6 131.9v3.8M149.6 139.6v3.9"/>
<path d="M62.7 158.9h2v1.9h-2zM126.4 143.5h23.2M137.1 158.9h1.9v1.9h-1.9zM149.6 143.5h.1M56.8 168h2.3M56.8 169h2.3M57.9 168h.1M57.9 169h.1M57.9 167.6v.4M57.9 169v.5M59.1 168h.1M59.1 169h.1"/>
<path d="M68.4 169.1h.1M68.4 168.1h.1M68.4 169.1h2.3M68.4 168.1h2.3M69.5 169.1h.1M69.5 168.1h.1M69.5 167.6v.5M69.5 169.1v.4M94.6 167.8h3.9v1.5h-3.9zM104.3 164.7h1.9v1.9h-1.9zM112.9 160.8h15.5v15.5h-15.5zM140.2 169h.1"/>
<path d="M140.9 168.6h.1M140.9 168.6l-.7 .4M141.9 170.5h.1M141.9 166.6h.1M141.9 166.6v2M141.9 170.5v1.9M143.6 168.1h.1M143.6 168.1l-.7 .5h-2M149.6 175.3h2v1.9h-2zM150.6 162.8a.95 .95 0 0 1 .9-1 .95 .95 0 0 1 1 1M152.5 162.8a.93 .93 0 0 1 1-1 .93 .93 0 0 1 .9 1M161.4 168.6h1.5v3.8h-1.5z"/>
<path d="M174.5 168h2.3M174.5 169h2.3M175.7 168h.1M175.7 169h.1M175.7 167.6v.4M175.7 169v.5M176.8 168h.1M176.8 169h.1M192.9 168h2.3M192.9 169h2.3M194 168h.1M194 169h.1"/>
<path d="M194 167.6v.4M194 169v.5M195.2 168h.1M195.2 169h.1M201.5 168h2.4M201.5 169h2.4M202.7 168h.1M202.7 169h.1M202.7 167.6v.4M202.7 169v.5M203.9 168h.1M203.9 169h.1"/>
</g>
<g fill="#00f" stroke="#00f" stroke-width=".17">
<path d="M138.8 130l2 1.9-2 1.9z" fill-rule="evenodd"/>
<path d="M142.1 130h.4v.3z" fill-rule="evenodd"/>
<path d="M138.8 137.7l2 1.9-2 1.9z" fill-rule="evenodd"/>
<path d="M142.1 137.9h.4v.4l-.4-.4 .4 .1z" fill-rule="evenodd"/>
<path d="M102.3 32.5l1.4 1.9h-2.7z" fill-rule="evenodd"/>
<path d="M141.9 168.6l1.4 1.9h-2.8z" fill-rule="evenodd"/>
<circle cx="132.2" cy="103.9" r=".36"/>
<circle cx="136.1" cy="103.9" r=".36"/>
<circle cx="136.1" cy="100" r=".36"/>
<circle cx="132.2" cy="100" r=".36"/>
<circle cx="140" cy="124.1" r=".37"/>
<circle cx="143.8" cy="124.1" r=".37"/>
<circle cx="149" cy="101" r=".37"/>
<circle cx="149" cy="104.8" r=".36"/>
<circle cx="21.4" cy="25.7" r=".94"/>
</g>
<g fill="none" stroke="#f00" stroke-width=".17">
<path d="M21.3 31.5h.1M21.3 29.5v2M23.2 31.5h.1M23.2 29.5v2M25.1 25.7h2M27.1 25.7h.1M42.5 25.7h.1M42.5 25.7h1.9M48.3 25.7h1.9M50.2 25.7h.1M58.9 23.8h.1M58.9 31.5h.1"/>
<path d="M58.9 37.3h.1M58.9 21.8v2M58.9 31.5v1.9M58.9 35.3v2M67.6 25.7h.1M67.6 25.7h1.9M73.4 25.7h1.9M75.3 25.7h.1M80.1 23.8h.1M80.1 21.8v2M83 25.7h.1M83 25.7h2"/>
<path d="M90.8 25.7h1.9M92.7 25.7h.1M102.3 38.3h.1M102.3 28.6h.1M102.3 23.8h.1M102.3 21.8v2M102.3 28.6v1.9M102.3 36.3v2M119.7 31.5h.1M119.7 37.3h.1M119.7 31.5v1.9M119.7 35.3v2"/>
<path d="M131.3 31.5h.1M131.3 37.3h.1M131.3 31.5v1.9M131.3 35.3v2M154.4 32.5h.1M154.4 30.5v2M171.8 32.5h.1M171.8 30.5v2M251.9 28.6h.1M251.9 26.7v1.9M37.7 46h.1M37.7 44v2"/>
<path d="M44.4 47.9h.1M44.4 47.9h2M50.2 47.9h2M52.2 47.9h.1M154.4 45h.1M154.4 43.1v1.9M171.8 45h.1M171.8 43.1v1.9M223 53.7h.1M223 55.6h.1M223 53.7h5.8M223 55.6h5.8"/>
<path d="M236.5 44h.1M236.5 44v5.8M236.5 59.5v5.8M244.2 53.7h5.8M244.2 55.6h5.8M250 53.7h.1M250 55.6h.1M262.6 47.9h.1M262.6 57.6h.1M262.6 55.6h.1M262.6 53.7h.1M262.6 51.8h.1"/>
<path d="M262.6 53.7h1.9M262.6 55.6h1.9M262.6 47.9h1.9M262.6 57.6h1.9M262.6 51.8h1.9M134.2 61.4h.1M134.2 61.4h1.9M135.1 70.1h.1M135.1 70.1h2M139 70.1h1.9M140 61.4h1.9M140.9 70.1h.1"/>
<path d="M141.9 61.4h.1M145.8 79.8h.1M145.8 79.8v1.9M149.6 79.8h.1M149.6 79.8v1.9M155.4 69.1h.1M155.4 67.2v1.9M236.5 65.3h.1M247.1 69.1h.1M247.1 76.9h.1M247.1 69.1v2M247.1 74.9v2"/>
<path d="M262.6 61.4h.1M262.6 61.4h1.9M108.1 95.2h2M110.1 95.2h.1M124.5 83.6h.1M124.5 91.4h.1M124.5 99.1h.1M124.5 87.5h.1M124.5 83.6h1.9M124.5 91.4h1.9M124.5 99.1h1.9M124.5 87.5h1.9"/>
<path d="M224.9 93.3h.1M224.9 93.3h1.9M232.6 93.3h2M234.6 93.3h.1M43.4 118.4h2M45.4 118.4h.1M54.1 116.4h.1M54.1 108.7h.1M54.1 108.7v2M54.1 114.5v1.9M62.7 116.4h.1M62.7 108.7h.1"/>
<path d="M62.7 108.7v2M62.7 114.5v1.9M70.5 118.4h.1M70.5 116.4h.1M70.5 108.7h.1M70.5 118.4h1.9M70.5 108.7v2M70.5 114.5v1.9M112 108.7h.1M112 114.5h.1M112 108.7v2M112 112.6v1.9"/>
<path d="M124.5 106.8h.1M124.5 102.9h.1M124.5 116.4h.1M124.5 106.8h1.9M124.5 102.9h1.9M124.5 116.4h1.9M218.1 103.9h.1M218.1 111.6h.1M218.1 103.9h5.8M218.1 111.6h5.8M235.5 107.7h5.8M235.5 103.9h5.8"/>
<path d="M235.5 111.6h5.8M241.3 107.7h.1M241.3 111.6h.1M241.3 103.9h.1M49.2 121.2h.1M49.2 127h.1M49.2 121.2v2M49.2 125.1v1.9M66.6 121.2h.1M66.6 127h.1M66.6 121.2v2M66.6 125.1v1.9"/>
<path d="M102.3 139.6h.1M102.3 131.9h.1M102.3 131.9h2M102.3 139.6h2M108.1 131.9h2M108.1 139.6h2M110.1 139.6h.1M110.1 131.9h.1M124.5 124.2h.1M124.5 131.9h.1M124.5 135.7h.1M124.5 139.6h.1"/>
<path d="M124.5 124.2h1.9M124.5 131.9h1.9M124.5 135.7h1.9M124.5 139.6h1.9M91.7 143.5h.1M91.7 141.5v2M124.5 143.5h.1M124.5 143.5h1.9M57.9 165.7h.1M57.9 171.4h.1M57.9 165.7v1.9M57.9 169.5v1.9"/>
<path d="M63.7 162.8h.1M63.7 160.8v2M69.5 171.4h.1M69.5 165.7h.1M69.5 165.7v1.9M69.5 169.5v1.9M92.7 168.6h.1M92.7 168.6h1.9M98.5 168.6h1.9M100.4 168.6h.1M105.2 168.6h.1M105.2 166.6v2"/>
<path d="M107.1 174.3h.1M107.1 168.6h.1M107.1 162.8h.1M107.1 162.8h5.8M107.1 174.3h5.8M107.1 168.6h5.8M128.4 162.8h5.8M128.4 174.3h5.8M134.2 162.8h.1M134.2 174.3h.1M138 162.8h.1M138 160.8v2"/>
<path d="M141.9 174.3h.1M141.9 164.7h.1M141.9 164.7v1.9M141.9 172.4v1.9M148.7 162.8h.1M148.7 162.8h1.9M150.6 179.2h.1M150.6 177.2v2M154.4 162.8h2M156.4 162.8h.1M162.2 174.3h.1M162.2 166.6h.1"/>
<path d="M162.2 166.6v2M162.2 172.4v1.9M175.7 165.7h.1M175.7 171.4h.1M175.7 165.7v1.9M175.7 169.5v1.9M194 165.7h.1M194 171.4h.1M194 165.7v1.9M194 169.5v1.9M202.7 165.7h.1M202.7 171.4h.1"/>
<path d="M202.7 165.7v1.9M202.7 169.5v1.9"/>
</g>
<path d="M123.9 117.1h.1M124 115.8l1.2 1.3M125.2 115.8l-1.3 1.3M125.2 117.1h.1" fill="none" stroke="#804000" stroke-width=".17"/>
<path d="M57 19.8h5.1M100.4 19.8h3.2M20.3 23.7h2.1M152.5 28.5h3.2M169.9 28.5h3.2M152.5 41h3.2M169.9 41h3.2" fill="none" stroke="#000080" stroke-width=".17"/>
<path d="M224.9 110.8h2.5M227.4 110.8h.1M232 110.8h2.6M234.6 110.8h.1" fill="none" stroke="#004080" stroke-width=".17"/>
<g fill="#f0f" stroke="#f0f" stroke-width=".17">
<circle cx="251.9" cy="30.5" r=".36"/>
<circle cx="253.9" cy="61.4" r=".36"/>
<circle cx="225.9" cy="30.5" r=".37"/>
<circle cx="245.2" cy="101" r=".38"/>
<circle cx="69.5" cy="174.3" r=".37"/>
<circle cx="57.9" cy="174.3" r=".38"/>
<circle cx="57.9" cy="162.8" r=".37"/>
<circle cx="63.7" cy="162.8" r=".36"/>
<circle cx="91.7" cy="162.8" r=".37"/>
<circle cx="69.5" cy="162.8" r=".36"/>
<circle cx="185.3" cy="162.8" r=".36"/>
<circle cx="175.7" cy="162.8" r=".36"/>
<circle cx="141.9" cy="162.8" r=".36"/>
<circle cx="150.5" cy="179.2" r=".37"/>
<circle cx="162.1" cy="179.2" r=".37"/>
<circle cx="162.2" cy="162.8" r=".36"/>
<circle cx="202.7" cy="162.8" r=".37"/>
<circle cx="215.2" cy="101" r=".37"/>
<circle cx="194" cy="162.8" r=".36"/>
<circle cx="131.3" cy="25.7" r=".36"/>
<circle cx="119.7" cy="25.7" r=".37"/>
<circle cx="102.3" cy="25.7" r=".36"/>
<circle cx="112" cy="102.9" r=".36"/>
<circle cx="149.6" cy="70.1" r=".37"/>
<circle cx="145.7" cy="70.1" r=".36"/>
<circle cx="129.3" cy="70.1" r=".37"/>
<circle cx="99.4" cy="131.8" r=".36"/>
<circle cx="111.9" cy="139.6" r=".37"/>
<circle cx="236.5" cy="30.5" r=".37"/>
<circle cx="49.2" cy="119.3" r=".36"/>
<circle cx="45.4" cy="83.6" r=".36"/>
<circle cx="54" cy="91.3" r=".37"/>
<circle cx="62.7" cy="99" r=".37"/>
<circle cx="70.5" cy="106.8" r=".37"/>
<circle cx="66.6" cy="119.3" r=".37"/>
<circle cx="21.2" cy="34.4" r=".37"/>
<circle cx="33.8" cy="25.7" r=".37"/>
<circle cx="91.7" cy="135.7" r=".38"/>
<circle cx="91.7" cy="143.4" r=".37"/>
<circle cx="58.9" cy="25.7" r=".36"/>
<circle cx="37.6" cy="47.9" r=".38"/>
<circle cx="80.1" cy="25.7" r=".36"/>
<circle cx="155.4" cy="70.1" r=".36"/>
<circle cx="114.9" cy="131.8" r=".37"/>
<circle cx="112" cy="95.2" r=".36"/>
<circle cx="70.5" cy="118.3" r=".36"/>
<circle cx="45.4" cy="118.3" r=".36"/>
<circle cx="105.2" cy="168.5" r=".38"/>
<circle cx="138" cy="162.8" r=".36"/>
</g>
<text font-size="2.9" x="234.6" y="192.4">GARDENA LC-GATEWAY v2.0.0</text>
<text font-size="2.5" x="196" y="49.4">USB HOST INTERFACE</text>
<text font-size="2.4" x="15.5" y="44.5">DC PLUG</text>
<g font-size="2.1">
<text x="214.3" y="123.2">USB powerswitch can be bypassed by resettable fuse</text>
<text x="63.7" y="153.1">C2012X5R1A226M125AB</text>
<text x="193" y="153.1">1000mA to 1250mA</text>
</g>
<g font-size="1.7" fill="#000080">
<text x="20.3" y="23.5">P3</text>
<text x="31.9" y="19.6">TP60</text>
<text x="45.4" y="22.5">L3</text>
<text x="57" y="19.6">TP200</text>
<text x="70.5" y="22.5">L9</text>
<text x="78.2" y="19.6">TP202</text>
<text x="85" y="23.5">F1</text>
<text x="100.4" y="19.6">TP1</text>
<text x="39.6" y="28.3">BLM21PG221SN1</text>
<text x="64.7" y="28.3">BLM21PG221SN1</text>
<text x="152.5" y="28.3">TP5</text>
<text x="169.9" y="28.3">TP6</text>
<text x="250" y="24.4">TP4</text>
<text x="60.8" y="34.1">C4</text>
<text x="60.8" y="36">100n/100V</text>
<text x="105.2" y="33.1">D6</text>
<text x="105.2" y="35.1">1SMB5.0AT3G</text>
<text x="121.6" y="34.1">C29</text>
<text x="121.6" y="36">22u</text>
<text x="133.2" y="34.1">C6</text>
<text x="133.2" y="36">100n/100V</text>
<text x="227.8" y="35.1">C1</text>
<text x="255" y="36">L1</text>
<text x="35.7" y="41.8">TP201</text>
<text x="152.5" y="40.8">TP7</text>
<text x="169.9" y="40.8">TP8</text>
<text x="227.8" y="37">100n</text>
<text x="255" y="38.3">BLM21PG221SN1</text>
<text x="47.3" y="44.7">L5</text>
<text x="264.5" y="43.7">P1</text>
<text x="264.5" y="45.6">USBA</text>
<text x="41.5" y="50.5">BLM21PG221SN1</text>
<text x="136.1" y="60.1">R11</text>
<text x="136.1" y="64">0R</text>
<text x="153.5" y="64.9">TP203</text>
<text x="220.1" y="62.1">U1</text>
<text x="220.1" y="64">TPD2S017DBVR</text>
<text x="136.3" y="68">C21</text>
<text x="134.2" y="73.2">100n/100V</text>
<text x="250.2" y="72.7">L4</text>
<text x="250.2" y="75">BLM21PG221SN1</text>
<text x="126.4" y="81.4">P2</text>
<text x="100.4" y="95.8">TP206</text>
<text x="226.8" y="91">F3</text>
<text x="223.9" y="101.6">U2</text>
<text x="47.3" y="112.3">R46</text>
<text x="56" y="112.3">R47</text>
<text x="64.7" y="112.3">R48</text>
<text x="72.4" y="112.3">R49</text>
<text x="113.9" y="111.3">C25</text>
<text x="113.9" y="113.2">100n/100V</text>
<text x="35.7" y="119">TP208</text>
<text x="47.3" y="114.2">49R9</text>
<text x="56" y="114.2">49R9</text>
<text x="64.7" y="114.2">49R9</text>
<text x="72.4" y="114.2">49R9</text>
<text x="75.3" y="119">TP207</text>
<text x="223.5" y="115.1">TPS2051BDBV</text>
<text x="51.2" y="123.8">C66</text>
<text x="51.2" y="125.8">100n</text>
<text x="68.5" y="123.8">C67</text>
<text x="68.5" y="125.8">100n</text>
<text x="89.8" y="131.6">TP61</text>
<text x="104.3" y="130.6">R45</text>
<text x="104.3" y="134.5">330R</text>
<text x="89.8" y="139.3">TP62</text>
<text x="104.3" y="138.3">R44</text>
<text x="104.3" y="142.2">330R</text>
<text x="126.4" y="147">HR911105A</text>
<text x="99.4" y="150.9">TP204</text>
<text x="99.4" y="153.8">TP205</text>
<text x="183.4" y="154.7">TP9</text>
<text x="61.8" y="158.6">TP209</text>
<text x="112.9" y="160.5">U4</text>
<text x="136.1" y="158.6">TP212</text>
<text x="151.5" y="160.5">L6</text>
<text x="94.6" y="167.3">R6</text>
<text x="98.5" y="166.3">TP210</text>
<text x="146.7" y="165.4">SRN4018-3R3M</text>
<text x="59.9" y="168.2">C7</text>
<text x="59.9" y="170.2">22u</text>
<text x="71.5" y="168.2">C8</text>
<text x="71.5" y="170.2">100n</text>
<text x="94.6" y="171.1">10K</text>
<text x="144.8" y="169.2">D2</text>
<text x="144.8" y="171.1">CRS08</text>
<text x="164.1" y="170.2">R7</text>
<text x="164.1" y="172.1">45K3</text>
<text x="177.6" y="168.2">C9</text>
<text x="177.6" y="170.2">22u</text>
<text x="187.3" y="168.2">C10</text>
<text x="187.3" y="170.2">22u</text>
<text x="195.9" y="168.2">C11</text>
<text x="195.9" y="170.2">100n</text>
<text x="204.6" y="168.2">C12</text>
<text x="204.6" y="170.2">100p</text>
<text x="112.9" y="177.9">LMR10515X</text>
<text x="148.7" y="175">TP211</text>
<text x="164.1" y="184.7">R8</text>
<text x="164.1" y="186.6">10K</text>
</g>
<g font-size="1.7">
<text x="129.4" y="21.5">+5V</text>
<text x="26.5" y="25.3">1</text>
<text x="85" y="29.3">1250 mA</text>
<text x="221" y="26">PWR_USB</text>
<text x="20.8" y="31.9" transform="rotate(-90 20.8 31.9)">3</text>
<text x="22.8" y="31.9" transform="rotate(-90 22.8 31.9)">2</text>
<text x="262.1" y="47.5">5</text>
<text x="226.4" y="53.3">4</text>
<text x="236" y="48.5" transform="rotate(-90 236 48.5)">5</text>
<text x="245.6" y="53.3">6</text>
<text x="262.1" y="53.3">2</text>
<text x="262.1" y="51.3">1</text>
<text x="194.4" y="54.4">USB_D-</text>
<text x="194.4" y="56.3">USB_D+</text>
<text x="226.4" y="55.2">3</text>
<text x="245.6" y="55.2">1</text>
<text x="262.1" y="57.2">4</text>
<text x="262.1" y="55.2">3</text>
<text x="236" y="61.8" transform="rotate(-90 236 61.8)">2</text>
<text x="262.1" y="61">6</text>
<text x="124.1" y="83.2">1</text>
<text x="145.3" y="80.3" transform="rotate(-90 145.3 80.3)">15</text>
<text x="149.2" y="80.3" transform="rotate(-90 149.2 80.3)">16</text>
<text x="19.3" y="84.2">TX+</text>
<text x="124.1" y="87">4</text>
<text x="19.3" y="92">TX-</text>
<text x="124.1" y="90.9">2</text>
<text x="19.3" y="99.7">RX+</text>
<text x="124.1" y="98.6">3</text>
<text x="213.3" y="96.8">+5V</text>
<text x="226.8" y="96.8">500 mA</text>
<text x="240.3" y="96.4">PWR_USB</text>
<text x="19.3" y="107.4">RX-</text>
<text x="124.1" y="106.3">6</text>
<text x="124.1" y="102.5">5</text>
<text x="221.6" y="103.5">5</text>
<text x="236.9" y="107.3">2</text>
<text x="236.9" y="103.5">1</text>
<text x="221.6" y="111.2">4</text>
<text x="236.9" y="111.2">3</text>
<text x="124.1" y="116">7</text>
<text x="97.5" y="125.4">+3V3</text>
<text x="124.1" y="123.7">8</text>
<text x="124.1" y="131.4">9</text>
<text x="73.7" y="136.4">LED_LINK</text>
<text x="123.1" y="135.3">10</text>
<text x="123.1" y="139.2">12</text>
<text x="123.1" y="143">11</text>
<text x="73.7" y="144.1">LED_ACT</text>
<text x="56" y="158.6">+5V</text>
<text x="200.8" y="158.2">+3V3</text>
<text x="110.6" y="162.3">5</text>
<text x="129.7" y="162.3">1</text>
<text x="110.6" y="173.9">2</text>
<text x="110.6" y="168.1">4</text>
<text x="129.7" y="173.9">3</text>
<text x="222" y="173.1">&lt;Variant Name&gt;</text>
<text x="264.5" y="177.9">SELUXIT</text>
<text x="264.5" y="179.8">HJULMAGERVEJ 32B</text>
<text x="264.5" y="181.7">9000 AALBORG</text>
<text x="264.5" y="183.7">DENMARK</text>
<text x="264.5" y="185.6">PHONE : 0045 46922722</text>
<text x="222" y="189.4">Size</text>
<text x="223.9" y="191.4">B</text>
<text x="229.7" y="189.5">Document Number</text>
<text x="285.7" y="189.5">Rev</text>
<text x="287.6" y="191.4">A</text>
<text x="222" y="195.2">Date:</text>
<text x="230.3" y="195.2">Tuesday, April 23, 2019</text>
<text x="260.6" y="195.2">Sheet</text>
<text x="270.4" y="195.2">1</text>
<text x="276.1" y="195.2">of</text>
<text x="282" y="195.2">6</text>
</g>
<g font-size="1.7" fill="#004080">
<text x="237.3" y="53" transform="rotate(-90 237.3 53)">V+</text>
<text x="229.7" y="54.5">C1_I</text>
<text x="229.7" y="56.4">C2_I</text>
<text x="237.3" y="58.5" transform="rotate(-90 237.3 58.5)">GND</text>
<text x="238.7" y="54.5">C1_O</text>
<text x="238.7" y="56.4">C2_O</text>
<text x="224.9" y="104.7">IN</text>
<text x="230.8" y="104.7">OUT</text>
<text x="224.9" y="112.4">EN</text>
<text x="230.7" y="108.5">GND</text>
<text x="231.9" y="112.4">OC</text>
<text x="113.9" y="163.6">VIN</text>
<text x="124.6" y="163.6">SW</text>
<text x="113.9" y="169.4">EN</text>
<text x="113.9" y="175.1">GND</text>
<text x="125.2" y="175.1">FB</text>
</g>
<g font-size="1.7" fill="#f00">
<text x="36.1" y="83.2">TX+</text>
<text x="36.1" y="91">TX-</text>
<text x="36.1" y="98.7">RX+</text>
<text x="36.1" y="106.4">RX-</text>
<text x="209.8" y="110.8">SW_5V_USB</text>
</g>
<g font-size="1.6" fill="#00f">
<text x="264.9" y="53">D-</text>
<text x="264.9" y="51.1">VCC</text>
<text x="270.3" y="52">1</text>
<text x="270.3" y="54">2</text>
<text x="264.9" y="54.9">D+</text>
<text x="264.9" y="56.9">GND</text>
<text x="270.3" y="55.9">3</text>
<text x="270.3" y="57.8">4</text>
<text x="128.4" y="82.9">TD+</text>
<text x="161.2" y="82.9">TX+</text>
<text x="167" y="82.9">1</text>
<text x="128.4" y="86.8">CT</text>
<text x="128.4" y="90.6">TD-</text>
<text x="161.2" y="90.6">TX-</text>
<text x="167" y="90.6">2</text>
<text x="128.4" y="98.3">RD+</text>
<text x="161.2" y="98.3">RX+</text>
<text x="167" y="98.3">3</text>
<text x="128.4" y="106.1">RD-</text>
<text x="128.4" y="102.2">CT</text>
<text x="161.2" y="106.1">RX-</text>
<text x="167" y="106.1">6</text>
<text x="137.7" y="113.8">75</text>
<text x="141.3" y="113.8">75</text>
<text x="153.5" y="115">75</text>
<text x="167" y="115.7">4</text>
<text x="167" y="119.6">5</text>
<text x="132.6" y="121.7">1nF</text>
<text x="153.5" y="122.5">75</text>
<text x="167" y="123.4">7</text>
<text x="167" y="127.3">8</text>
</g>
<g font-size="1.4">
<text x="30.9" y="11.7">5</text>
<text x="88.8" y="11.7">4</text>
<text x="146.7" y="11.7">3</text>
<text x="204.6" y="11.7">2</text>
<text x="262.6" y="11.7">1</text>
<text x=".5" y="36.3">D</text>
<text x="292" y="36.3">D</text>
<text x=".5" y="82.2">C</text>
<text x="292" y="82.2">C</text>
<text x=".5" y="128">B</text>
<text x="292" y="128">B</text>
<text x=".5" y="173.9">A</text>
<text x="292" y="173.9">A</text>
<text x="30.9" y="197">5</text>
<text x="88.8" y="197">4</text>
<text x="146.7" y="197">3</text>
<text x="204.6" y="197">2</text>
<text x="262.6" y="197">1</text>
</g>
</svg>
